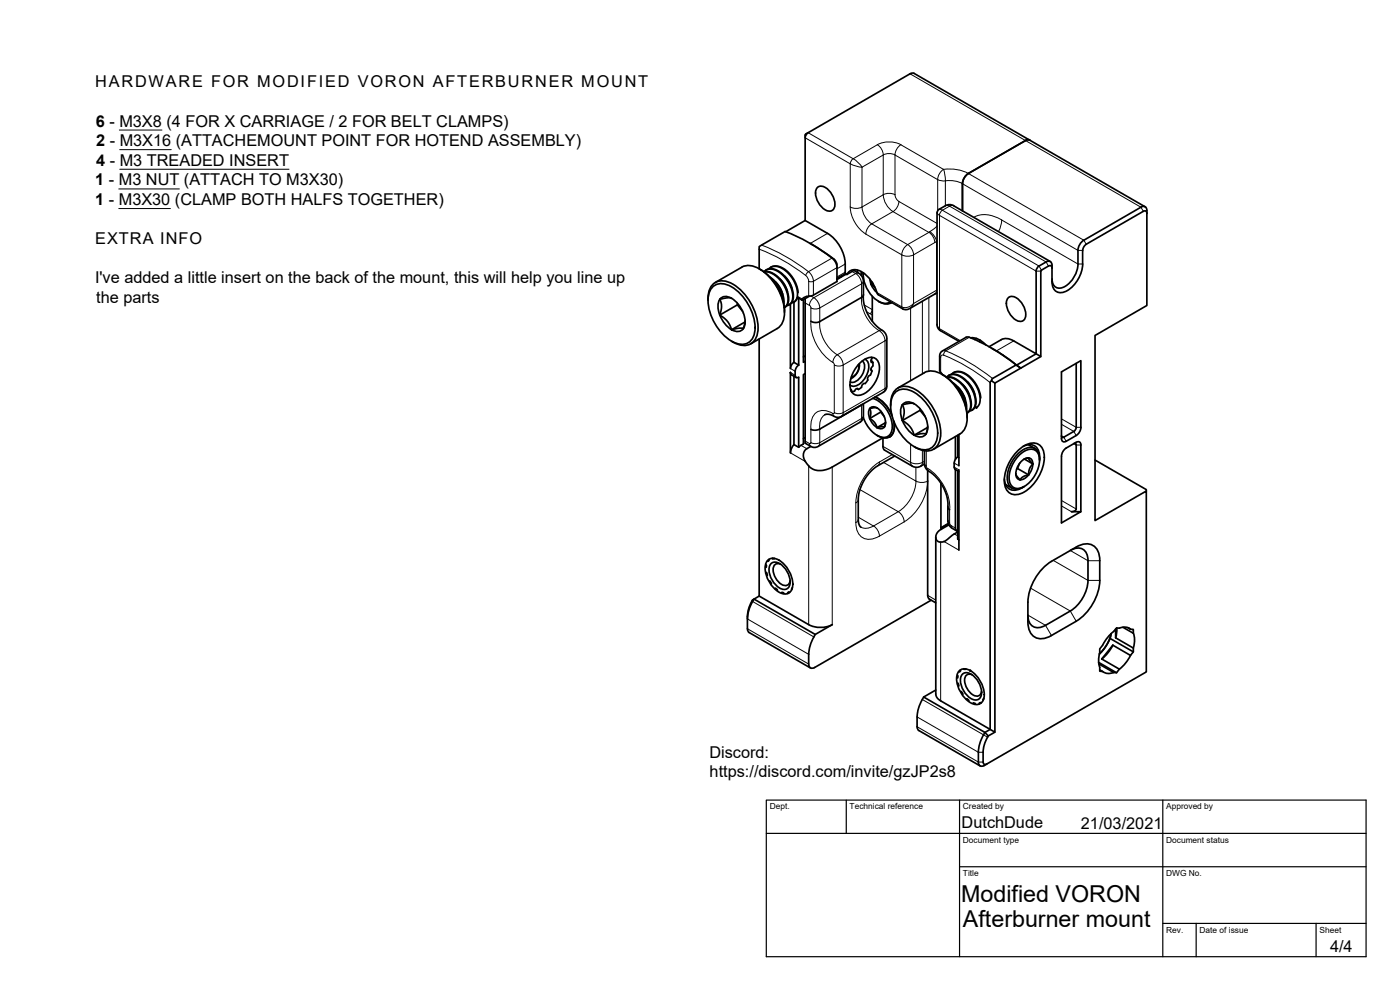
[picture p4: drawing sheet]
<svg xmlns="http://www.w3.org/2000/svg" width="420mm" height="297mm" viewBox="0 0 420 297" stroke-linecap="round" stroke-linejoin="round" font-family="sans-serif">
<!-- layer: Visible -->
<g fill="none" stroke="#000" stroke-width=".51">
<path d="M242.5 39.8l-.5 .5-.4 1M274.4 22l34.6 20M274.4 22l-.6-.1-.7 .2-31.4 18.3-.1 25.8M245.4 56.2a2.61 2.61 0 0 1 3.4 1 5.4 5.4 0 0 1 1.5 5.4 2 2 0 0 1-3.2 0 5.7 5.7 0 0 1-2.1-6zM290.6 52l-.9 .8-.8 1.7-.1 8.8M309 42l34.7 20M309 42l-.5-.1-.7 .2-17.2 10M241.6 66.2l6.8 3.8a12.4 12.4 0 0 1 5.3 12.1M241.6 66.2l-5.8 3.3M243.1 73l3.6 2.2 3.6 2.6M250.3 77.8l.5 .6 .4 1.1M281.2 63.9l.1 34 .7 1.2 5.8 3.3"/>
<path d="M281.9 62.8l-.5 .4-.2 .7M283.7 61.8l-1.9 1M283.7 61.7l1-.3 1.5 .3 29 16.8M324.9 75.1v4.1M324.9 79.2a9.4 9.4 0 0 1-6.2 8.6 2.68 2.68 0 0 1-3-3.3v-4.9a1.08 1.08 0 0 0-.5-1.1 1.08 1.08 0 0 0-1.2 .1l-2.4 1.4-.7 1.3M325.3 72.1l-1.3 1.3-.5 1.7a13.3 13.3 0 0 1-.5 6.7 7.1 7.1 0 0 1-4.9 4.7 2.32 2.32 0 0 1-2.4-2.8M342.4 62.2l-17.1 9.9M342.4 62.1a1.08 1.08 0 0 1 1.3-.1 1.08 1.08 0 0 1 .5 1.2M343.1 63.4l-17.1 9.9-.6 .6-.5 1.2M343.1 63.4l.7-.1 .4 .7M344.2 63.2v28.5l-15.6 9v55.5l15.4-8.9v54.3l-47.9 27.7a1.61 1.61 0 0 1-2.2 .2l-.3-.9M212.5 89.6v.6"/>
<path d="M212.5 89.6a4.5 4.5 0 0 1 4.6-5.3 13.2 13.2 0 0 1 9.1 8.3 11.3 11.3 0 0 1 .7 8.7 4.1 4.1 0 0 1-5.9 1.8l-1.5-.7M213.6 86.4a4.3 4.3 0 0 1 6-.3 15.2 15.2 0 0 1 6.9 13.3 4 4 0 0 1-5.9 3.5 14.9 14.9 0 0 1-8-13.9l.2-1zM216 89.8l.6 2.1-.6 2.6M216 94.5l1.2 .8 1.2 1.2 1.1 2.4M216 89.8l-.5 1.7 .1 1.5 .4 1.5M219.5 89.5l-1-.2-2.5 .5M219.6 89.5a8.3 8.3 0 0 1 3.8 8.6 2.42 2.42 0 0 1-3.9 .8 8.9 8.9 0 0 1-3.5-4.4M219.6 89.5l-.7-.3a2.29 2.29 0 0 0-2.9 .6M221.3 91v.5l1.6 1.9M221.3 91.5l-5.3 3M222.6 80.2l-7.9 4.6M222.6 80.2a6.5 6.5 0 0 1 7.2 1.9 15.6 15.6 0 0 1 5.4 13.7 4.4 4.4 0 0 1-1.9 2.8l-8 4.6"/>
<path d="M223.6 96.6l-4.1 2.3M223.6 96.3l-.5 2.3-1.1-.1-2.5 .4M227.8 80.7v-6.7l7.8-4.6a50 50 0 0 1 14.9 8.8l.7 1.6v4.7l-7.2 4.1-1.2 .3a2.47 2.47 0 0 0-2.2 1l.1 .2 .3-.1 1.9-1.1M227.9 80.7a15.4 15.4 0 0 1 7.5 13M229.2 81.5l1.7 .1 1.6 .7 1.5 1.3 1.5 2 1 2.6 .2 1.9-.5 1.5-.8 .7 .9-1 .2-1.8-.3-1.6-1-2.4-1.4-1.8-1.5-1.3-1.6-.8h-1.4M229.3 81.5l.6-.5 .9-.3 1.8 .3 2.2 1.4 1.5 1.9 1.3 2.5 .3 2.3-.5 1.9-.7 .5-.6 .2M229.8 81.1l1.6-.5 1.8 .5 1.8 1.3 1.5 1.7 1 2 .6 2.4-.3 2-1 1M230.7 80.7l1.4-.8 1.8 .2 2.3 1.5 1.4 1.7 1.3 2.4 .5 2.6-.6 1.8-1.3 .8M231.1 83.1l1.8 1.6 1.4 2.1 .8 2.3 .1 2M231.3 80.2l1.2-.4 1.2 .1 1.2 .5 1.5 1.1 1.2 1.3 1.1 2 .8 3M231.7 83.8l1.4 1.5 1 1.6 .7 1.7 .3 1.9M232.7 84.5l1.3 1.7 .9 2.2"/>
<path d="M234.1 83.7l1.3 1.7 .9 2.1M235.5 82.9l1.3 1.5 .9 2.3M237.2 91.2v19.4M238.3 90.6v18.1M239.4 89.3l1.3 .7M239.4 89.2l-.5 1-.7 .5M239.7 89.5v20M241.1 89.9v18.8l.5-.3M241.6 89.6v43.4l2.3 1.2 1.4-.1 12.9-7.5 .6-.7 .3-.8v-4M251.7 83.3v.3M252.4 82.8v.3M253.8 82.2v.1"/>
<path d="M254 82.2l-2.8 1.6M254.2 82.4a2.93 2.93 0 0 1 4.5-.8 12.9 12.9 0 0 1 4.6 6.6l7.7 4.5 1 .2 .9-.3 8.3-4.7M256.3 81.1l1.7 1.1 .9 1.2 .2 .9-.1 4.6-13 7.6-1.2 .3-1.4-.4M256.7 80.9l-2.6 1.5-.4-.3-2.5 1.5M257.4 81v.8M258.5 81.5v1.1M259.1 82.5v-.6a9.6 9.6 0 0 0 5.6 9 2.56 2.56 0 0 0 2.5-.4M259.1 88.5v1.3l.3 1.8 1.4 3.4 1.8 2.4 2.8 2.2 .7 1.2v15.6l-.3 .7-.7 .6-12.8 7.4-1.3 .1-2.3-.9-1.2 .2M261.1 83.8l.3 1.5M261.4 85.3l.8 1.4 .9 1M261.6 84.5l-.2 .8M261.8 88.9v7.5"/>
<path d="M262 85l-.6 .3 1.2 .9M263.6 90.4a3.5 3.5 0 0 0 4 .3M267.4 90.9h.1M302.7 89.3a2.61 2.61 0 0 1 3.4 .9 5.4 5.4 0 0 1 1.5 5.5 2 2 0 0 1-3.3-.1 5.7 5.7 0 0 1-2-5.9zM311 81.4v24.8l-6.8-3.9-1.7-.7-1.6 .1-4.1 2.3M312.4 81.4v25.6l-13.8 7.9M315.7 80.4l-.2-.6-.5-.1-2.5 1.4-.1 .3M227.8 101.7v77.1M238.3 112.9v20.5M238.3 108.7l1.4 .8M238.3 108.7l-.9 1-.2 .8M238.6 111.4v1.2"/>
<path d="M238.6 112.6l.3 .6h.8v21l-1.4-.8M239 113.3l-1.5-.8-.3-.7v24.1l.3-1.3 .8-1.2M239.7 109.5l-.6 .6-.5 1.3M241.6 112.1l-.5 .3v20.8l-1.4 1M241.6 106.8l-.5 .3M255.3 116.9h.2l.1 .6M255.4 116.9l.2 .6M257.6 109.4a3.1 3.1 0 0 1-2.1 3.8M257.9 109.1v1.2l-.6 1.4-.9 1.2-1.1 .8M258.1 108.9a3.9 3.9 0 0 1 4.8-1.2 5.4 5.4 0 0 1 .2 6.2 8 8 0 0 1-5.1 4.7 2.57 2.57 0 0 1-2.9-3.1 9.9 9.9 0 0 1 3-6.6zM258.8 108.3a3.6 3.6 0 0 1-.5 4.9 2.79 2.79 0 0 1-3.2 1.4M259.6 107.8a3.2 3.2 0 0 1 .7 4.3 5.6 5.6 0 0 1-4.3 3.8l-.9-.4"/>
<path d="M261.4 110.7l.3 .6M261.5 107.2l.2 .3M261.7 107.6l-.4 .7 .2 .4h.4l-.4-.7M261.7 111.3l-.5 1.2-.5 .3-.3 .5a1.73 1.73 0 0 1-1.3 1.9l-.6 1-.6 .5-.3 .2-.3-.4-.5 .2-.4 .7-.8 .1M261.9 119.5a9.2 9.2 0 0 1 5.6 10.1 2.8 2.8 0 0 1-4.6 .8l-1.3-1.1-1.2-1.4-1.3-2.7M261.9 109.8l-.4 .6-.2 .6 .4 .3M262 108.7v1.1M262.6 119.1a9.7 9.7 0 0 1 5.1 5.7M262.7 119.1a9.5 9.5 0 0 1 4.9 5.2M268.4 118a4.3 4.3 0 0 1 6-.3 15.2 15.2 0 0 1 6.9 13.4 4 4 0 0 1-5.9 3.4 14.9 14.9 0 0 1-8-13.9l.2-1zM277.4 111.8l-7.9 4.6M277.4 111.8a6.5 6.5 0 0 1 7.3 1.9 15.6 15.6 0 0 1 5.3 13.7 4.4 4.4 0 0 1-1.9 2.8"/>
<path d="M282.7 112.3l.5 .3M283.2 112.6a15.5 15.5 0 0 1 7.1 12.8M284 113.2h1.7l1.6 .8 1.9 1.7 1.2 1.7 .8 2.1 .3 2.1-.3 1.3-1 1 .8-.9 .3-1.7-.3-2-.9-2-1.5-2-1.5-1.2-1.6-.8-1.4-.1M284.1 113.1l.7-.5 .9-.2 1.7 .3 2.1 1.3 1.5 1.7 1.3 2.6 .4 2.7-.5 1.6-.6 .5-.7 .2M284.6 112.7l1.4-.4 1.8 .3 1.7 1.1 1.6 1.8 1.2 2.1 .6 2.4-.2 2-1.1 1.1M285.5 112.3l1.1-.7 1.8 .1 2 1.1 1.8 1.8 1.4 2.5 .5 2.1-.2 2.1-.9 1M285.9 114.8l1.7 1.4 1.4 2.1 1 2.6v1.9M286.1 111.9l1-.4h1.2l1.4 .5 1.3 1 1.1 1.1 1.1 1.7 .9 2.3 .2 1.3M286.5 115.5l1.3 1.3 1.1 1.7 .8 2.1 .2 1.5M287.5 116.2l1.3 1.5 .9 2.3M288.9 115.3l1.4 1.8 .8 2.1M290.3 114.5l1.5 1.9 .7 1.9"/>
<path d="M291.3 101.4a5.5 5.5 0 0 1 4.6 2.1M293.1 101.6l-.6 .3M294 102v.3M294 102v.6M297.5 104.4l4 2.5 3.6 2.7 5.9-3.4 1.4 .8M297.6 114.3l-.4 .4v104.1l-14.9-8.5-1.2-1.2-.3-.9M298.6 114.9v104.8a4.4 4.4 0 0 0-3.1 3.4l-.4 2-.1 3.5M305 109.5l-3.3-2.4a45.6 45.6 0 0 0-11.3-6l-8.1 4.7-.3 1.1v4.2l.9 1.3M305.1 109.6l1.2 .9-1.4-1-7 4.1-.3 .7 1 .6M323 109l-.1 19.6-.6 .8-3 1.8h-.5l-.2-.4M241.6 131.3l-.5 .3M258.8 121.3l-13 7.5-1.5 .3-.9-.3"/>
<path d="M261 122.6l.3 1.1-.3 1.9M261 125.6l1.4 1 .8 1.7M261 122.6a4.9 4.9 0 0 0 2.2 5.7M261 122.6a2.29 2.29 0 0 1 3.5 .9 3.8 3.8 0 0 1 .6 4.9 1.75 1.75 0 0 1-1.9-.1M263.2 122.4l-.8-.1-1.4 .3M264.3 123.3v.3l1 1.3M264.3 123.6l-3.3 2M264.9 131.4l-15.9 9.1-2.6 .7-1.3-.1-1.3-.4a6.5 6.5 0 0 1-2.7-3.6l.1-1.1 .4-.9 1.7-1.2M265 131.4v2.5l.3 1 8.5 5M265.7 126.8l-2.5 1.5M265.7 126.6v.5a.63 .63 0 0 1-.6 .9l-1.9 .3M267 131.1l-.1 .1"/>
<path d="M267.3 121.8a5 5 0 0 1 3.7-5.9 10 10 0 0 1 8.1 5.1 14.4 14.4 0 0 1 3 11.1 4.1 4.1 0 0 1-6.3 2.7l-1.5-.8M268.1 126.1a4.2 4.2 0 0 1-1.6 5.2h-1.7l-1.6-.7M268.3 126.6l.1 .8a3.7 3.7 0 0 1-1.4 3.7M268.5 136.8l-5.1 3-1.6 1.2-1.7 1.9-1.5 2.5-.7 2.3-.3 1.8v7.1l.3 1 .5 .6M270.8 126.2l2.3 1.9 .8 1.2 .4 1.3M274.3 121.1l-1.3-.1-2.2 .5 .6 1.7-.6 3M274.4 121.1a2.54 2.54 0 0 0-3.1-.1 2.54 2.54 0 0 0-1 2.9 9.1 9.1 0 0 0 4 6.7M274.4 121.1a8.3 8.3 0 0 1 3.8 8.7 2.42 2.42 0 0 1-3.9 .8M276.1 122.6v.5l1.6 2M276.1 123.1l-5.3 3.1M277.4 135.3l.2 4.7 .9 1.2 2.6 2.1 1.5 2.1 1.5 3.1 .4 2.3v1.5l.5 .6M277.4 139.2a3 3 0 0 1-3.6 .7"/>
<path d="M278.4 128.3l-4.1 2.3M278.4 127.9l-.5 2.4-1.1-.2-2.5 .5M286.7 131v6.8M287.4 130.6v6.5M287.4 137.1l.4 .2M287.4 137.1a3 3 0 0 0-.9 3.6l1.3 .8M287.8 130.4v9.3M288.1 130.2l-8 4.6M305.7 135a5.6 5.6 0 0 1 6-1.7 4.8 4.8 0 0 1 1.7 5 13.1 13.1 0 0 1-7 9.8 3.4 3.4 0 0 1-4.9-2.9 12.9 12.9 0 0 1 4.2-10.2zM305.9 139.1l-.5 1.5-.3 .1M306 136.5a4.1 4.1 0 0 1 4.9-1.3 5.6 5.6 0 0 1 .2 6.5 8.3 8.3 0 0 1-5.3 4.8 2.67 2.67 0 0 1-3-3.2 10.2 10.2 0 0 1 3.2-6.8zM307.1 133.9a3.2 3.2 0 0 1 3.5-.1 3.2 3.2 0 0 1 1.4 3.3v.7"/>
<path d="M307.2 137.8l.8-.3a.59 .59 0 0 1 .9 .5l1.1 1.2M307.4 137.7l2.6 1.5M308.7 133.4l1.9 1.1M310 139.2l-1.1 1.6-.2 1.7M310 139.2l-.4 1.7-.9 1.6M310 139.2a1.65 1.65 0 0 0-1.1-1.8 1.65 1.65 0 0 0-1.9 .6 5.7 5.7 0 0 0-2.1 4.1M312 138a3 3 0 0 0-1.3-3.3 3 3 0 0 0-3.6 .2 9.9 9.9 0 0 0-4.5 10.2 2.83 2.83 0 0 0 4.5 1M318.6 136.9v20l5.8-3.4h-2.8l.8-.1 .6-.7M322.3 133.1l.5-.1 .2 .5M323 133.5v19.2M324.4 128.2v-20l-5.8 3.4v20a.88 .88 0 0 0 .4 .9 .88 .88 0 0 0 1-.1l3-1.7M324.4 133.5v20"/>
<path d="M324.4 128.2l-.4 1.4-1 1.1M324.4 133.5a.87 .87 0 0 0-.4-.9 .87 .87 0 0 0-1 .1l-3.4 2-.8 1.2-.2 1M328.6 138l15.4 8.9v.4M278.4 141.1v37.5l.3 1 2.1 1.3M282.4 145v13.5M284.5 152.1v4.3l.2 .8 .8 1.1 1.9 1.2M284.6 157.2l-2.2 1.3v.3M284.8 157.5l-2.6 1.4-.9 1-.5 1.4 .7 1.1a1.96 1.96 0 0 0 1.8 .1M286.7 140.9v17.5l.2 .6 .5 .5M287.4 159.6l-4.1 2.9M287.4 141.3v20.5l.4 .2M287.8 141v24.1"/>
<path d="M301.4 143.7a3.2 3.2 0 0 0 1.7 3.1 3.2 3.2 0 0 0 3.5-.4l.6-.4M301.8 145.4l1.9 1.1M304.9 142.1a1.62 1.62 0 0 0 1.2 1.9M304.9 142.1l.2 .6 1 1.3M305.4 140.6l3.3 1.9M307.4 146l-.3 .1M308.7 142.5l-1.3 1.1-1.3 .4M308.7 142.5l-1.6 .5-1 1M227.8 178.8l-1.9 1.2a10.1 10.1 0 0 0-1.6 5.7l.1 3.3 .4 .8 18.4 10.6M227.8 178.8l14.9 8.6a7.8 7.8 0 0 0 7.1 0l-5.1 3M229.9 169.4l.1 .8-.2 .1M229.9 171.7l.2 .2 .1 .8"/>
<path d="M230.6 167.9a3.4 3.4 0 0 1 4.5 1.2 8.2 8.2 0 0 1 2.6 7.7 2.43 2.43 0 0 1-3.9 .9 8.5 8.5 0 0 1-3.9-8.8zM230.8 167.8v.3l-.3 .3-.2-.1M230.9 174.3l.6 .9M231.3 169.2a2.31 2.31 0 0 1 3.3 .3 6.4 6.4 0 0 1 2.3 6.4 1.88 1.88 0 0 1-2.9 .5 6.4 6.4 0 0 1-3-6.8zM231.8 167.5l.5 .1M231.9 167.5v.1M232.6 176.5l.6 .4 .1 .3M233.7 168l.1 .1M233.7 168h.1M234.3 169.3a1.53 1.53 0 0 0-1.7 .1 1.53 1.53 0 0 0-.6 1.6 5.2 5.2 0 0 0 3.6 4.7 1.4 1.4 0 0 0 1.5-1.5M234.5 177.9l.2-.2 .6 .4M236.8 177.6l-.2 .1"/>
<path d="M237 177.8l-.2-.2-.4 .2v.3M237.7 176.6l-.1 .1M237.8 176.3l-.2 .6M280.8 161.2v47M312.8 170.7l2.8-2.3 7.4-4.3a4.2 4.2 0 0 1 6.8 1.9l.3 2.2v5.9a15.7 15.7 0 0 1-7.1 12.3l-7.4 4.3a4.2 4.2 0 0 1-6.8-1.9l-.3-2.2v-5.9a15.6 15.6 0 0 1 4.3-10zM321.2 165.2a3.2 3.2 0 0 1 3.8-.4 3.2 3.2 0 0 1 1.5 3.4v5.9a11.7 11.7 0 0 1-5.3 9.2l-7.4 4.3M225.9 180.5l.4-.7 18.4 10.6-.5 .7M225.9 180.5a10.9 10.9 0 0 0-1.6 5.2M244.3 191.1a10.9 10.9 0 0 0-1.6 5.2v2.9a1.09 1.09 0 0 0 .5 1.2 1.09 1.09 0 0 0 1.3-.1M279.4 180.1l-34.9 20.2M308.5 184.5a3.2 3.2 0 0 0 1.5 3.5 3.2 3.2 0 0 0 3.8-.4M329.7 198.7l5.4 3.2"/>
<path d="M329.8 199.2l4.4 2.6M330.6 197.7l5.3 3.1-.8 1.1-.9-.1M330.9 193.6l-.8 1.1-.4 3.2 .4 3.5 .8 .1-.8-.5M333.2 191.6l6.9 4M333.4 190.2a11.3 11.3 0 0 1-3.4 6M333.5 190.1l-.3 1.4-.8 1.5-2.5 3.2M334 193.6l-3.4 4.1M334 193.6l5.3 3M334 193.6l-1.8 2.6-1.6 1.5M334.8 191.4l5.3 3v1.2l-.8 1M334.8 188.7v2.7M335.2 188.4l-.4 3"/>
<path d="M335.9 188.5l-.8-.1-2.5 2.6-1.7 2.6M336 188.5l1.8-.3 1.5 .6M337 188.2l3.1 1.8v-1.1l-.8-.1M338.5 188.3l.8 .5M339.3 196.6l-1.7 2.6-1.6 1.6M340.1 190l.4 2.3-.4 2.1M275.2 215.1v2.9M275.2 218l.2 .7 .4 .5 18.3 10.6M277.2 209.1l18.4 10.7a11.8 11.8 0 0 0-2 5.9M280.8 207l-3.6 2.1a12 12 0 0 0-1.9 6M287.4 202.6v.8h-.1M287.4 204.9l.3 .4v.6"/>
<path d="M288.1 201.1a3.4 3.4 0 0 1 4.5 1.1 8.2 8.2 0 0 1 2.5 7.8 2.43 2.43 0 0 1-3.9 .8 8.5 8.5 0 0 1-3.9-8.7zM288.2 201l.1 .3-.3 .3-.2-.1M288.4 207.5l.6 .9M288.8 202.4a2.31 2.31 0 0 1 3.3 .3 6.4 6.4 0 0 1 2.2 6.3 1.88 1.88 0 0 1-2.9 .6 6.4 6.4 0 0 1-2.9-6.8zM289.2 200.7h.6M289.4 200.7l-.1 .1M289.8 200.7v.1M290 209.7l.8 .6M291.1 201.2l.2 .1M291.7 202.5a1.53 1.53 0 0 0-1.7 .1 1.53 1.53 0 0 0-.5 1.6 5.2 5.2 0 0 0 3.5 4.7 1.4 1.4 0 0 0 1.6-1.5M292 211l.1-.1 .5 .1 .2 .3M294.2 210.8l-.1 .1"/>
<path d="M294.4 211l-.2-.2-.3 .2v.2M295.2 209.8l-.2 .1M295.3 209.5l-.2 .6M298.6 219.7l-1.4-.9-1.6 1 1 1M330.9 201.5l1.5 .6 1.8-.3M293.6 225.7v2.9M295.1 228.6l.4 .8 .6-.2"/>
</g>
<g fill="#000" stroke="#000" stroke-width=".3">
<circle cx="293" cy="122.3" r=".24"/>
<circle cx="291.2" cy="201.2" r=".24"/>
</g>
<!-- layer: Visible Narrow -->
<g fill="none" stroke="#000" stroke-width=".3">
<path d="M242.5 39.8l13.6 7.8M273.1 22.1l69.3 40.1 .7 1.2M241.6 41.3l13.6 7.9M255.2 49.2v12.9M255.2 49.1l1.8 .8 1.7 .3M256.1 47.6l-.6 .5-.3 1.1M256.1 47.6l1.5 1.2 1.1 1.4M258.7 50.2v11.9M263.3 43.4l-7.2 4.2M263.3 43.4a7.8 7.8 0 0 1 7.1 0l-1.3 1.3-.5 1.8M263.3 43.4l1.3 1.3 .5 1.8M265.1 46.5l1.7-.4 1.8 .4"/>
<path d="M265.1 58.4l1.7-.4 1.8 .4M265.1 46.5l-6.4 3.7M265.1 46.5v11.9M265.1 58.4l-6.4 3.7M265.1 58.4a6.4 6.4 0 0 0 2.9 5.1M268.6 46.5l12.8 7.4M268.6 46.5v11.9M268.6 58.4l.2 .9 1 1.1M270.4 43.4l12.8 7.4M281.4 53.9l1.3 .4h1M281.4 53.9v9.4M283.2 50.8l.5 3.5"/>
<path d="M283.2 50.8l-1.3 1.3-.5 1.8M283.2 50.8a12.4 12.4 0 0 1 7.4 1.3M283.7 54.3v7.4M283.8 54.3l2.3-.1 2.8 .9M288.8 55.1l34.7 20h1.4M290.6 52.1l34.7 20 .7 1.2M227.8 74.8a53.5 53.5 0 0 1 14 7.8M228.6 73.5a54.6 54.6 0 0 1 14 8M248.3 70l-5.2 3.1M250.3 77.8l-.6-.4-7.1 4.1M251.2 79.5v.8l-7.1 4.1M253.7 79.2l-2.5 1.5"/>
<path d="M255.2 62.1a10.4 10.4 0 0 0 4.7 8.1M255.2 62.1l1.8 .4 1.7-.4M258.7 62.1a6.4 6.4 0 0 0 2.9 5.1M259.8 70.2l10.8 6.3M261.6 67.2l10.8 6.2M261.6 67.1l-1.2 1.4-.5 1.7M268 63.5l10.8 6.2-6.4 3.7M268 63.5l-6.4 3.7M269.7 60.4l11.5 6.6M269.8 60.4l-.5 1.8-1.3 1.3M270.6 76.5l1.8 .4 1.8-.4M270.6 76.5v15.6"/>
<path d="M272.4 73.4l-1.3 1.3-.5 1.8M272.4 73.4l1.3 1.3 .5 1.8M274.2 76.5v14.6M279 69.5l1.4 1.3 .7 1.6M279 69.5l-.2 .2 1.2 1.3 .6 1.8M280.5 72.8l-6.3 3.7M281.1 72.4v14.7M281.1 72.4l-.5 .4M281.2 72.3l-.1 .1M281.2 67.8l-2.2 1.7M281.9 62.8l.9 .3M282.8 63.1l29 16.7 .7 1.3"/>
<path d="M282.8 63.1l-.5 .5-.4 1-.7-.7M283.7 61.7l.6-.1 .7 .3M285 61.9l-2.2 1.2M285 61.9l28.9 16.7 .8 1.2M286.2 61.7l-.5-.1-.7 .3M292.2 65.2a8.3 8.3 0 0 1 8.4 .8M299.7 69.5l.7-1.8 .2-1.7 22.9 13.2h1.4M239.4 88.9l1.3 .8M241.6 90.9l1.3 .7M241.8 82.7l.5 .6 .4 1.1M242.6 81.5l1.1 1.3 .4 1.6M242.6 81.5l-.8 1.2"/>
<path d="M242.7 84.4l.7 .2 .7-.2M242.7 84.4v4.5M242.9 91.6l.5 .8M243.3 88.8l.9 .5M243.4 92.4v4M243.4 92.4l1.3 .3 1.3-.3M243.4 96.4a14.6 14.6 0 0 0 6.8 12.5l.2 .6M244.1 84.4v4.1M244.2 89.3l-.9 1-.4 1.3M244.3 89.3l1.2 1.3 .5 1.8M246 92.4v4.1a11.5 11.5 0 0 0 5.3 10M253.7 81.7l-2.5 1.4"/>
<path d="M255.7 81.5l1.1 .6M256.8 82.1l-12.6 7.2M256.8 82.1l1.3 1.3 .5 1.7M257.7 82l-.9 .1M258.6 85.2v4a11.5 11.5 0 0 0 5.2 10M258.6 85.2l-12.6 7.2M259.1 84.4l-.5 .7M259.4 91.5l2.4 1.4M260.1 93.6l1 .5M261.8 92.9l-.2 .7-.5 .5 .7 .5M263.1 87.8l7.5 4.3M263.8 99.2l-12.5 7.3"/>
<path d="M263.8 99.2l1.3 1.3 .5 1.8M264.8 99.1l-1 .1M270.6 92.1l.3 .6M273.3 92.4v21.8M274.2 91.1l-.6 1-.6 .5M274.2 91.1l-1.5 1a2.41 2.41 0 0 1-2.1 0M276.8 90.4v21.8M278.8 89.2v22.2M281.1 87.1l-6.9 4M281.1 87.1l-.2 .7-.3 .4M281.2 97.3l.2 .8 .8 1.1M281.2 87l-.1 .1"/>
<path d="M312.4 81.4h-1.4l-29-16.8v34l6.2 3.6M237.2 111.8l1.4 .8M237.2 110.6l1.4 .8M237.2 110.5h.1M251.3 106.4l-1 1-.3 1.3M251.3 106.4l1.2 1.4 .6 1.7M253 109.5v14.3M253 109.5l-1.3 .3-1.3-.3v14.3l1.3 .3 1.3-.3M265.6 102.3v14.3l-12.6 7.2M265.6 102.3l-12.6 7.2M266.1 115.8l-1 1.9M266.1 101.5l-.5 .8"/>
<path d="M282 106.8l.3 .5v4.4M283.2 106.6h-.6l-.3 .7M283.2 106.6a55.3 55.3 0 0 1 14 8.2M283.8 105.3a56.2 56.2 0 0 1 14.1 8.3M283.8 105.3l-.5 .5-.1 .8M283.8 105.3h-1M290.9 101.2l-7.1 4.1M304.2 102.3l-5.2 3M237.2 135.9l4.5 2.6M240.4 133.6l1.7 1M241.6 132.3l1.6 .8 .2-.3 1.3 .3 1.3-.3M242.7 139.8v47.6"/>
<path d="M242.9 133l.4 .9M243.4 128.8v4M246 132.8l-.1 .7-.4 .5M247.5 124.5a4 4 0 0 0-1.5 4.2v4.1M250 124.1l.3 .8M250 124.1a4 4 0 0 0-6.1 1.1l-.5 2v1.6M250.4 123.8l-.2 .3h-.2M253.1 123.8l-.2 .7-.4 .5M258.6 121.5v4.1M258.6 125.6l-12.6 7.2M258.6 121.4v.1M258.6 125.6l-.2 .7-.3 .4"/>
<path d="M259.1 124.8l-.5 .8M263.4 139.8l.4-.5 .1-.7a15.7 15.7 0 0 0-7.1 12.3v5.9a4.2 4.2 0 0 0 5.1 4.9l2-.8-.2-1.2-1.1-1.6-.4-.3-2.3 .7-1.5-.3M265.2 138.8l9.7 5.5v-4.1M267.8 136.4l-3.9 2.2M273.3 133.3v5.4l-8.3-4.8M276.8 135.1v3.6M276.8 138.7l-1.7 .5-1.8-.5 .1 .7 .4 .5M276.8 138.7l-.1 .7-.4 .5M277.4 139l.6 .8M277.4 138.4l-.6 .3M278 139.8l.4 .8M278 135.3v4.5"/>
<path d="M286.4 138.9l1.4 .8M318.6 125.7l4.4 2.5h1.4M318.6 127.3l3.7 2.1 .7 1.3M318.6 130.8l.7 .4 .7 1.2M322.3 133.1l.7 .4h1.4M249.8 140.1v47.3M257.6 149.9l-.2 .5-.5 .5M257.6 155.8l-.2 .5-.5 .5M258.1 146.9l11.5 6.6-7.5 4.3-4.5-2.6M271.3 156.6l-7.4 4.3M274.9 144.3l1.8 .5 1.7-.5a15.7 15.7 0 0 1-7.1 12.3l-.5-1.8-1.2-1.3a11.7 11.7 0 0 0 5.3-9.2zM278.8 141.4l-.4-.8a14.4 14.4 0 0 1 6.6 12.3"/>
<path d="M284.5 156.1l.7 1.4 1.5 .9M284.6 157l-2.2 1.2M285 152.9v4M285.4 157.7l.4 .8M286.4 140.2l1.4 .8M318.6 151.8l3 1.7M318.6 150.2l4.4 2.5M278.4 178.6l2.4 1.5M282.3 162.7v47.6M283.3 162.5l4.5 2.6M286.4 160.2l1 .6M309.3 176.5l11.9 6.8 1.8 3.1"/>
<path d="M316.1 168.1l10.4 6h3.6M321.2 165.2l5.3 3h3.6M224.3 185.7l18.4 10.6M224.3 188.6l18.4 10.6M225.7 180.3l18.5 10.8M308.5 184.6l5.3 3 1.8 3.1M275.2 215.1l18.4 10.6h1.4M275.2 218l18.4 10.6h1.4M276.8 209.9l19.6 11.3"/>
</g>
<circle cx="237.2" cy="111.8" r=".11" fill="#000" stroke="#000" stroke-width=".3"/>
<!-- layer: TitleBlock -->
<path d="M230 240.1h180v46.9h-180zM230 250h180M254 240.1v9.9M288 240.1v46.9M349 240.1v46.9M288 260.1h122M349 277.1h61M359 277.1v9.9M395 277.1v9.9" fill="none" stroke="#000" stroke-width=".36"/>
<!-- layer: Annotations -->
<path d="M35.8 39h12.8M35.6 56.7h18.2M35.9 44.9h15.5M35.9 50.8h50.8M35.6 62.6h15.5" fill="none" stroke="#000" stroke-width=".3"/>
<g font-size="7">
<text x="288.5" y="270.6">Modified VORON</text>
<text x="289" y="278.1">Afterburner mount</text>
</g>
<g font-size="4.9">
<text x="28.6" y="26.2">HARDWARE FOR MODIFIED VORON AFTERBURNER MOUNT</text>
<text x="28.8" y="38">6 - M3X8 (4 FOR X CARRIAGE / 2 FOR BELT CLAMPS)</text>
<text x="28.9" y="43.9">2 - M3X16 (ATTACHEMOUNT POINT FOR HOTEND ASSEMBLY)</text>
<text x="28.9" y="49.7">4 - M3 TREADED INSERT</text>
<text x="28.6" y="55.7">1 - M3 NUT (ATTACH TO M3X30)</text>
<text x="28.6" y="61.5">1 - M3X30 (CLAMP BOTH HALFS TOGETHER)</text>
<text x="28.6" y="73.3">EXTRA INFO</text>
<text x="28.5" y="85">I've added a little insert on the back of the mount, this will help you line up</text>
<text x="28.9" y="90.8">the parts</text>
<text x="212.9" y="227.4">Discord:</text>
<text x="213" y="233.3">https://discord.com/invite/gzJP2s8</text>
<text x="288.6" y="248.5">DutchDude</text>
<text x="324.4" y="248.6">21/03/2021</text>
<text x="399.2" y="285.8">4/4</text>
</g>
<g font-size="2.5">
<text x="231" y="242.9">Dept.</text>
<text x="255" y="242.9">Technical reference</text>
<text x="289" y="242.9">Created by</text>
<text x="350" y="242.9">Approved by</text>
<text x="289" y="252.8">Document type</text>
<text x="350" y="252.8">Document status</text>
<text x="289" y="262.9">Title</text>
<text x="350" y="262.9">DWG No.</text>
<text x="350" y="279.9">Rev.</text>
<text x="360" y="279.9">Date of issue</text>
<text x="396" y="279.9">Sheet</text>
</g>
</svg>
